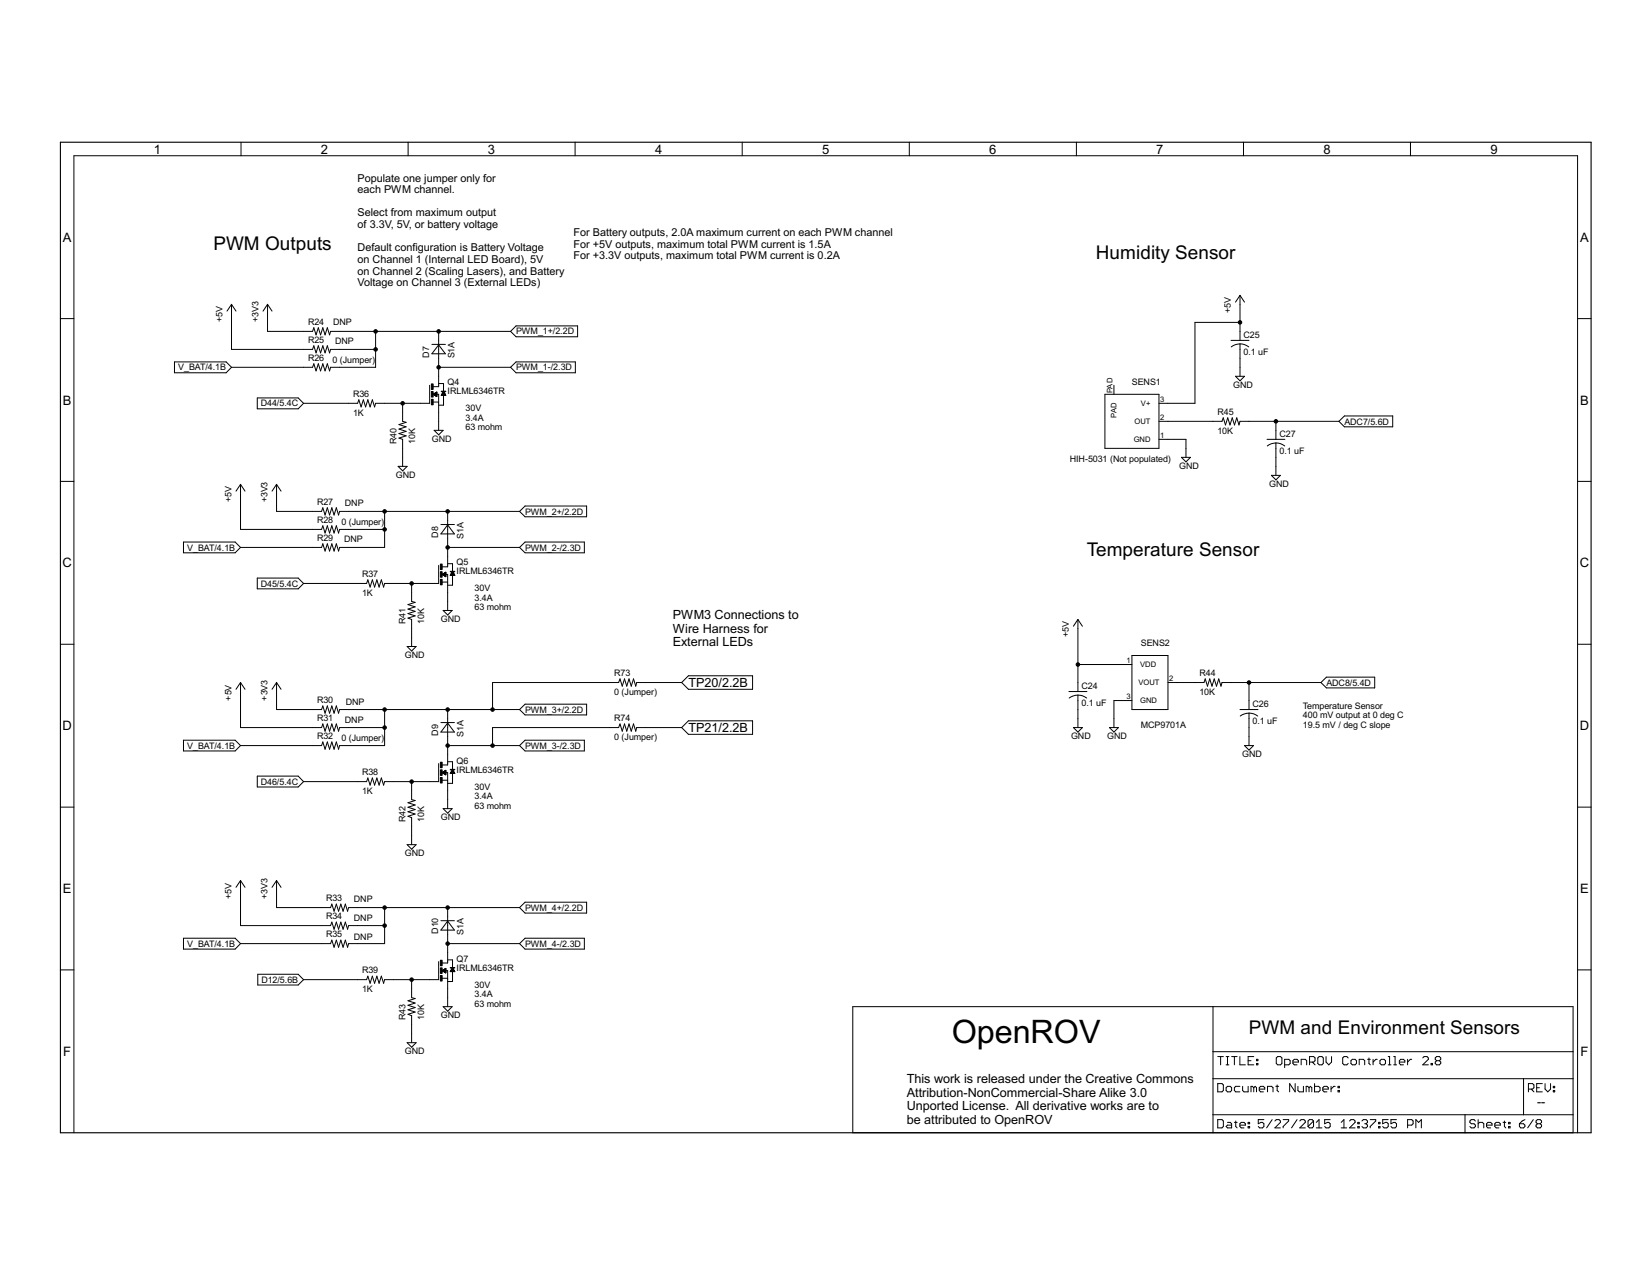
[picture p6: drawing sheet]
<svg xmlns="http://www.w3.org/2000/svg" width="279mm" height="216mm" viewBox="0 0 279 216" stroke-linecap="round" stroke-linejoin="round" font-family="sans-serif">
<g fill="none" stroke="#000" stroke-width=".17">
<path d="M40.8 24.1v2.3M69.1 24.1v2.3M97.3 24.1v2.3M125.6 24.1v2.3M153.9 24.1v2.3M182.2 24.1v2.3M210.4 24.1v2.3M238.7 24.1v2.3M10.2 53.9h2.3M39.2 51.5l.7 1.1M39.2 51.5l-.8 1.1M39.2 51.5v7.6h13.7l.2-.6 .4 1.2 .4-1.2 .4 1.2 .3-1.2 .4 1.2 .4-1.2 .4 1.2 .1-.6h7.7"/>
<path d="M45.3 51.5l.7 1.1M45.3 51.5l-.8 1.1M45.3 51.5v4.6h7.6l.2-.6 .4 1.2 .4-1.2 .4 1.2 .3-1.2 .4 1.2 .4-1.2 .4 1.2 .1-.6h30.5M63.6 56.1v6h-7.7l-.1 .7-.4-1.2-.4 1.2-.4-1.2-.3 1.2-.4-1.2-.4 1.2-.4-1.2-.2 .5h-13.7M73.1 58.3h2.3M74.2 56.1v9.3h-.9M74.2 58.4l1.2 1.5h-2.3zM87.3 55.1h10.4v1.9h-10.4l-.9-.9zM208.3 57.6h3.1M209.8 58.2a2.36 2.36 0 0 1 1.5 .5M209.8 58.2a2.36 2.36 0 0 0-1.4 .5M209.8 50v7.6"/>
<path d="M209.8 58.2v5.5M209.8 54.5h-7.6v13.7h-6.1M209.8 50l.8 1.1M209.8 50l-.7 1.1M267 53.9h2.3M29.5 61.2h8.8l.9 .9-.9 1h-8.8zM43.5 67.3h7l.9 .9-.9 1h-7zM67.4 78.9h1.5l-.8 .8zM68.1 68.2v3.1l.6 .2-1.2 .3 1.2 .4-1.2 .4 1.2 .4-1.2 .4 1.2 .3-1.2 .4 .6 .2v4.6M72.7 65.2v3h-9.1l-.2 .7-.4-1.3-.4 1.3-.3-1.3-.4 1.3-.4-1.3-.4 1.3-.4-1.3-.2 .6h-9.1M73.3 68h.9M73.3 66.7h.9v6.1"/>
<path d="M73.4 66.7h.5M73.4 66.8h.5M73.5 72.8h1.5l-.8 .8zM73.5 66.8h.4M73.5 66.6h.4M73.6 66.6h.3M73.6 66.9h.3M73.6 66.5h.3M73.7 67h.2M73.7 66.5h.2M73.8 66.4h.1M73.8 67h.1"/>
<path d="M73.8 67.1h.1M73.9 66.4h.1M73.9 66.3l-.6 .4M73.9 66.3v.8l-.6-.4M74.2 64.9h.9v1.4M74.2 62.1h12.2M74.7 66.9h.7M74.7 66.8h.7M74.8 66.7h.6M74.8 66.7h.5M74.8 66.6h.5M74.9 66.6h.3"/>
<path d="M74.9 66.5h.3M75 66.4h.2M75 66.4h.1M75 66.3h.1M75.1 66.9v1.7h-.9M75.1 66.3l.3 .6h-.7zM86.4 62.1l.9-.9h10.1v1.9h-10.1zM187 66.7h9.1v9.2h-9.1zM188.5 65.2v1.5M196.1 71.3h10.7l.2-.6 .4 1.2 .4-1.2 .4 1.2 .3-1.2 .4 1.2 .4-1.2 .4 1.2 .1-.6h16.8M196.1 74.3h4.6v3.1M199.9 77.4h1.6l-.8 .7z"/>
<path d="M209.1 63.7h1.5l-.8 .7zM214.4 74.3h3M215.9 75a2.36 2.36 0 0 1 1.5 .5M215.9 75a2.36 2.36 0 0 0-1.4 .5M215.9 71.3v3M215.9 75v5.4M226.6 71.3l.9-.9h8.2v1.8h-8.2zM10.2 81.4h2.3M31.1 91.7h8.7l.9 .9-.9 .9h-8.7zM40.7 82l.8 1.1M40.7 82l-.8 1.1M40.7 82v7.6h13.7l.2-.6 .4 1.2 .4-1.2 .4 1.2 .4-1.2 .3 1.2 .4-1.2 .4 1.2 .2-.6h7.6"/>
<path d="M43.5 97.8h7l.9 .9-.9 .9h-7zM46.8 82l.8 1.1M46.8 82l-.8 1.1M46.8 82v4.5h7.6l.2-.6 .4 1.2 .4-1.2 .4 1.2 .4-1.2 .3 1.2 .4-1.2 .4 1.2 .2-.6h30.4M65.1 86.5v6.1h-7.6l-.2 .6-.4-1.2-.4 1.2-.3-1.2-.4 1.2-.4-1.2-.4 1.2-.4-1.2-.2 .6h-13.7M69.7 98.7v3.1l.6 .1-1.3 .4 1.3 .4-1.3 .4 1.3 .3-1.3 .4 1.3 .4-1.3 .4 .7 .2v4.6M74.2 95.7v3h-9.1l-.2 .6-.4-1.2-.3 1.2-.4-1.2-.4 1.2-.4-1.2-.4 1.2-.3-1.2-.3 .6h-10.6M74.6 88.8h2.3M74.8 98.5h1M74.8 97.2l.6-.4v.8M74.8 97.2l.6 .4M74.8 97.2h1v6.1"/>
<path d="M74.9 97.2h.5M74.9 97.3h.5M75 97.1h.4M75 97.3h.4M75.1 97.3h.3M75.1 97h.3M75.2 97.4h.2M75.2 97h.2M75.2 96.9h.2M75.3 97.5h.1M75.3 96.9h.1M75.4 97.5h.1"/>
<path d="M75.4 96.9h.1M75.4 97.6h.1M75.8 86.5v9.4h-1M75.8 95.4h.8v1.3M75.8 88.8l1.1 1.5h-2.3zM75.8 92.6h12.1M76.2 97.3h.7M76.3 97.2h.6M76.3 97.1h.5M76.4 97.1h.4M76.4 97h.4M76.4 97h.3"/>
<path d="M76.5 96.9h.2M76.5 96.8h.1M76.6 96.8h.1M76.6 97.3v1.7h-.8M76.6 96.7l.4 .6h-.8zM87.9 86.5l1-.9h10.4v1.8h-10.4zM87.9 92.6l1-.9h10v1.8h-10zM215.2 80.4h1.5l-.8 .8zM267 81.4h2.3M10.2 109h2.3M40.7 115.5v7.6h13.7l.2-.6 .4 1.2 .4-1.2 .4 1.2 .4-1.2 .3 1.2 .4-1.2 .4 1.2 .2-.6h7.6M40.7 115.5l.8 1.1"/>
<path d="M40.7 115.5l-.8 1.1M46.8 115.5v4.6h7.6l.2-.7 .4 1.3 .4-1.3 .4 1.3 .4-1.3 .3 1.3 .4-1.3 .4 1.3 .2-.6h30.4M46.8 115.5l.8 1.1M46.8 115.5l-.8 1.1M68.9 109.4h1.5l-.7 .8zM75 103.3h1.5l-.7 .8zM115.4 115.5h-7.7l-.1 .6-.4-1.2-.4 1.2-.4-1.2-.3 1.2-.4-1.2-.4 1.2-.4-1.2-.2 .6h-21.3v4.6M116.5 114.3h10.9v2.3h-10.9l-1.1-1.1zM180.9 117h3M182.4 117.6a2.36 2.36 0 0 1 1.5 .5M182.4 117.6l-.8 .2-.7 .3M182.4 112.4h9.2"/>
<path d="M182.4 104.8v12.2M182.4 117.6v5.5M182.4 104.8l.8 1.2M182.4 104.8l-.7 1.2M191.6 118.5h-3.1v4.6M191.6 110.9h6.1v9.2h-6.1zM197.7 115.5h6.1l.2-.6 .3 1.2 .4-1.2 .4 1.2 .4-1.2 .4 1.2 .3-1.2 .4 1.2 .2-.6h16.7M211.4 115.5v4.6M223.5 115.5l1-.9h8.1v1.8h-8.1zM267 109h2.3M10.2 136.6h2.3M31.1 125.2h8.7l.9 1-.9 .9h-8.7z"/>
<path d="M43.5 131.3h7l.9 .9-.9 1h-7zM65.1 120.1v6.1h-7.6l-.2 .6-.4-1.3-.4 1.3-.3-1.3-.4 1.3-.4-1.3-.4 1.3-.4-1.3-.2 .7h-13.7M69.7 132.2v3.1l.6 .1-1.3 .4 1.3 .4-1.3 .4 1.3 .4-1.3 .4 1.3 .3-1.3 .4 .7 .2v4.6M74.2 129.2v3h-9.1l-.2 .6-.4-1.2-.3 1.2-.4-1.2-.4 1.2-.4-1.2-.4 1.2-.3-1.2-.3 .6h-10.6M74.6 122.3h2.3M74.8 132h1M74.8 130.7h1v6.1M74.9 130.7h.5M74.9 130.8h.5M75 130.8h.4M75 130.6h.4M75 136.8h1.5l-.7 .8z"/>
<path d="M75.1 130.9h.3M75.1 130.6h.3M75.1 130.5h.3M75.2 130.9h.2M75.2 130.5h.2M75.3 131h.1M75.3 130.5h.1M75.3 130.4h.1M75.4 131.1h.1M75.4 130.3h.1M75.4 130.3v.8l-.6-.4M75.4 130.3l-.6 .4"/>
<path d="M75.8 120.1v9.3h-1M75.8 128.9h.8v1.4M75.8 122.3l1.1 1.6h-2.3zM75.8 126.2h12.1M76.2 130.8h.7M76.3 130.8h.6M76.3 130.7h.6M76.3 130.7h.5M76.3 130.6h.5M76.4 130.6h.4M76.4 130.5h.4M76.4 130.5h.3"/>
<path d="M76.5 130.5h.2M76.5 130.4h.2M76.5 130.3h.1M76.6 130.3h.1M76.6 130.9v1.6h-.8M76.6 130.3l.4 .6h-.8zM87.9 120.1l1-1h10.4v1.9h-10.4zM87.9 126.2l1-1h10v1.9h-10zM115.4 123.1l1.1-1.1h10.9v2.2h-10.9zM115.4 123.1h-7.7l-.1 .6-.4-1.2-.4 1.2-.4-1.2-.3 1.2-.4-1.2-.4 1.2-.4-1.2-.2 .6h-21.3v3.1M181.7 123.1h1.5l-.8 .8zM187.7 123.1h1.6l-.8 .8z"/>
<path d="M209.8 120.1h3.1M210.6 126.2h1.5l-.7 .7zM211.4 120.6a2.36 2.36 0 0 1 1.5 .6M211.4 120.7l-.8 .1-.7 .4M211.4 120.7v5.5M267 136.6h2.3M31.1 158.7h8.7l.9 1-.9 .9h-8.7zM40.7 149v7.6h15.2l.3-.6 .3 1.2 .4-1.2 .4 1.2 .4-1.2 .4 1.2 .3-1.2 .4 1.2 .2-.6h6.1M40.7 149l.8 1.1M40.7 149l-.8 1.1M46.8 149v4.6h9.1l.3-.6 .3 1.2 .4-1.2 .4 1.2 .4-1.2 .4 1.2 .3-1.2 .4 1.2 .2-.6h28.9M46.8 149l.8 1.1"/>
<path d="M46.8 149l-.8 1.1M65.1 153.6v6.1h-6.1l-.2 .6-.4-1.2-.3 1.2-.4-1.2-.4 1.2-.4-1.2-.4 1.2-.3-1.2-.3 .6h-15.2M68.9 142.9h1.5l-.7 .8zM74.6 155.8h2.3M75.8 153.6v9.3h-1M75.8 155.9l1.1 1.5h-2.3zM75.8 159.7h12.1M87.9 153.6l1-.9h10.4v1.8h-10.4zM87.9 159.7l1-1h10v1.9h-10zM10.2 164.1h2.3M43.6 164.8h6.9l.9 1-.9 .9h-6.9zM68.9 176.4h1.5l-.7 .8z"/>
<path d="M69.7 165.8v3l.6 .2-1.3 .3 1.3 .4-1.3 .4 1.3 .4-1.3 .4 1.3 .3-1.3 .4 .7 .3v4.5M74.2 162.7v3.1h-9.1l-.2 .6-.4-1.2-.3 1.2-.4-1.2-.4 1.2-.4-1.2-.4 1.2-.3-1.2-.3 .6h-10.6M74.8 164.2h1v6.1M74.8 165.5h1M74.8 164.2l.6 .4M74.9 164.3h.5M74.9 164.2h.5M75 164.3h.4M75 170.3h1.5l-.7 .8zM75 164.4h.4M75 164.1h.4M75.1 164.1h.3"/>
<path d="M75.1 164.4h.3M75.2 164.4h.2M75.2 164h.2M75.2 164.5h.2M75.3 164h.1M75.3 164.5h.1M75.4 164.6h.1M75.4 163.9h.1M75.4 163.9v.7M75.4 163.9l-.6 .3M75.8 162.4h.8v1.4M76.2 164.4h.8"/>
<path d="M76.2 164.3h.7M76.3 164.3h.6M76.3 164.2h.6M76.3 164.2h.5M76.4 164.1h.4M76.4 164h.3M76.5 164h.2M76.5 163.9h.2M76.5 163.9h.1M76.6 163.8h.1M76.6 164.4v1.7h-.8M76.6 163.8l.4 .6h-.8z"/>
<path d="M144.3 170.3h121.9v21.4h-121.9zM205.3 170.3v21.4M205.3 177.9h60.9M206.1 178.8h.9M206.6 178.8v1.4M207.5 178.8h.5M207.7 178.8v1.4M208.4 178.8h1M208.9 178.8v1.4M209.8 178.8v1.4h1M211.2 179.5h.5M212.2 178.8h-1v1.4h1"/>
<path d="M212.6 179.9h.3v.3h-.3zM212.6 179.2h.3v.3h-.3zM216 179l.2-.2h.5l.2 .2v.9l-.2 .3h-.5l-.2-.3zM218.8 179.7h.9v-.2l-.2-.3h-.5l-.2 .3v.4l.2 .3h.5M221.6 179.7h.7l.2-.2v-.5l-.2-.2h-.7v1.4M222.1 179.7l.4 .5M223 179l.2-.2h.5l.2 .2v.9l-.2 .3h-.5l-.2-.3zM224.4 178.8v.9l.5 .5 .4-.5v-.9M228.2 179l-.3-.2h-.4l-.3 .2v.9l.3 .3h.4l.3-.3M228.6 179.5l.3-.3h.4l.3 .3v.4l-.3 .3h-.4l-.3-.3zM231.4 179.2h.5M231.7 179v.9l.2 .3"/>
<path d="M232.4 179.2v1M233.1 179.2h-.3l-.4 .5M233.8 179.2h.4l.3 .3v.4l-.3 .3h-.4l-.3-.3v-.4zM234.9 178.8h.3v1.4M235.9 178.8h.2v1.4M236.8 179.7h.9v-.2l-.2-.3h-.5l-.2 .3v.4l.2 .3h.5M238.2 179.2v1M238.9 179.2h-.2l-.5 .5M240.8 179l.2-.2h.5l.2 .2v.2l-.9 1h.9M242.2 179.9h.2v.3h-.2zM243.1 179.5l-.2-.3v-.2l.2-.2h.5l.2 .2v.2l-.2 .3M243.1 179.5l-.2 .2v.2l.2 .3h.5l.2-.3v-.2l-.2-.2"/>
<path d="M243.1 179.5h.5M267 164.1h2.3M12.5 191.7v-165.3h254.5v165.3M205.3 182.5h60.9M205.3 188.6h60.9M206.1 183.3h.7l.2 .3v.9l-.2 .2h-.7zM206.1 189.4h.7l.2 .3v.9l-.2 .2h-.7zM207.5 184l.2-.2h.5l.2 .2v.5l-.2 .2h-.5l-.2-.2zM207.5 180.2h.5M207.7 189.9h.5l.2 .2v.7h-.7l-.2-.2 .2-.2h.7M208.9 189.9h.5M209.1 189.7v.9l.3 .2"/>
<path d="M209.8 190.4h1v-.3l-.3-.2h-.4l-.3 .2v.5l.3 .2h.4M209.8 183.8h-.7l-.2 .2v.5l.2 .2h.7M210.3 183.8v.7l.2 .2h.7v-.9M211.2 190.6h.3v.2h-.3zM211.2 189.9h.3v.2h-.3zM212.2 184l-.3-.2h-.2v.9M212.2 184l.2-.2 .2 .2v.7M212.2 184v.7M213.1 184.3h.9v-.3l-.2-.2h-.5l-.2 .2v.5l.2 .2h.5M213.9 189.4h-1v.7l.5-.2h.3l.2 .2v.5l-.2 .2h-.5l-.3-.2M214.5 184.7v-.9h.7l.2 .2v.7M215.3 189.4l-.9 1.4"/>
<path d="M215.8 189.7l.2-.3h.5l.2 .3v.2l-.9 .9h.9M215.9 183.8h.5M216.1 183.6v.9l.3 .2M217.1 189.4h1v.3l-1 .9v.2M217.4 180.2h.7l.2-.3v-.4l-.2-.3h-.7v1.4M219.2 183.3v1.4l-1-1.4v1.4M219.5 189.4l-.9 1.4M219.6 183.8v.7l.3 .2h.7v-.9M220 189.7l.2-.3h.5l.2 .3v.2l-.9 .9h.9M220.2 180.2v-1h.7l.2 .3v.7M221.5 184l-.2-.2h-.3v.9M221.5 184v.7"/>
<path d="M221.5 184l.3-.2 .2 .2v.7M222.3 189.7v.9l-.2 .2h-.5l-.2-.2M222.3 189.7l-.2-.3h-.5l-.2 .3v.9M222.3 189.7l-.9 .9M222.5 183.3v1.4h.7l.2-.2v-.5l-.2-.2h-.7M222.8 190.8h.9M222.8 189.9l.4-.5v1.4M223.9 184.3h.9v-.3l-.2-.2h-.5l-.2 .2v.5l.2 .2h.5M225.1 189.4h-.9v.7l.4-.2h.3l.2 .2v.5l-.2 .2h-.5l-.2-.2M225.3 183.8v.9M226 183.8h-.3l-.4 .5M226.4 184.5h.3v.2h-.3z"/>
<path d="M226.4 183.8h.3v.2h-.3zM227 190.8h.9M227 189.9l.4-.5v1.4M228.4 189.7l.2-.3h.5l.2 .3v.2l-.9 .9h.9M229.8 190.6h.2v.2h-.2zM229.8 189.9h.2v.2h-.2zM230 180.2v-1h.7l.2 .3v.7M230.5 189.7l.2-.3h.5l.2 .3v.2l-.2 .2M230.9 190.1h.3M231.2 190.1l.2 .3v.2l-.2 .2h-.5l-.2-.2M231.9 189.4h.9v.3l-.9 .9v.2M233.3 190.6h.2v.2h-.2z"/>
<path d="M233.3 189.9h.2v.2h-.2zM234.9 189.4h-.9v.7l.5-.2h.2l.2 .2v.5l-.2 .2h-.5l-.2-.2M234.9 180.2h.5M235.9 180.2h.4M236.3 189.4h-.9v.7l.5-.2h.2l.2 .2v.5l-.2 .2h-.5l-.2-.2M238.2 190.4h.7l.2-.3v-.4l-.2-.3h-.7v1.4M239.6 190.8v-1.4l.5 .5 .4-.5v1.4M247.9 188.6v3.1M249.7 189.7l-.3-.3h-.4l-.2 .3v.2l.2 .2h.4l.3 .3v.2l-.3 .2h-.4l-.2-.2M250.1 190.1l.3-.2h.5l.2 .2v.7M250.1 189.4v1.4M251.6 190.4h.9v-.3l-.2-.2h-.5l-.2 .2v.5l.2 .2h.5"/>
<path d="M253 190.4h.9v-.3l-.2-.2h-.5l-.2 .2v.5l.2 .2h.5M254.4 189.9h.4M254.6 189.7v.9l.2 .2M255.3 190.6h.2v.2h-.2zM255.3 189.9h.2v.2h-.2zM257.1 190.1h.7l.3 .3v.2l-.3 .2h-.4l-.3-.2zM257.8 182.5v6.1M258.1 189.4l-.5 .3-.5 .4M258.7 184.3h.7l.2-.3v-.4l-.2-.3h-.7v1.4M259.1 184.3l.5 .4M259.5 189.4l-1 1.4M260.1 184h.4"/>
<path d="M260.2 190.1l-.3 .3v.2l.3 .2h.4l.3-.2v-.2l-.3-.3M260.2 190.1l-.3-.2v-.2l.3-.3h.4l.3 .3v.2l-.3 .2M260.2 190.1h.4M261 183.3h-.9v1.4h.9M261.5 183.3v1l.4 .4 .5-.4v-1M262.9 184.5h.2v.2h-.2zM262.9 183.8h.2v.2h-.2z"/>
</g>
<path d="M10.2 24.1h259.1v167.6h-259.1z" fill="none" stroke="#000" stroke-width=".19"/>
<g fill="#000" stroke="#000" stroke-width=".17">
<path d="M73 65h.3v.9h-.3zM73 66.3h.3v.9h-.3zM73 67.6h.3v.9h-.3zM74.7 66.2l.7 .1zM74.5 95.4h.3v1h-.3zM74.5 96.7h.3v1h-.3zM74.5 98h.3v1h-.3zM76.2 96.7l.8 .1zM74.5 129h.3v.9h-.3zM74.5 130.3h.3v.9h-.3zM74.5 131.6h.3v.9h-.3zM76.2 130.2l.8 .1z"/>
<path d="M74.5 162.5h.3v.9h-.3zM74.5 163.8h.3v.9h-.3zM74.5 165.1h.3v.9h-.3zM76.2 163.7l.8 .1z"/>
</g>
<g fill="#000" stroke="#000" stroke-width=".17">
<circle cx="63.6" cy="59.1" r=".3"/>
<circle cx="63.6" cy="56.1" r=".3"/>
<circle cx="74.2" cy="56.1" r=".3"/>
<circle cx="209.8" cy="54.5" r=".3"/>
<circle cx="68.1" cy="68.2" r=".3"/>
<circle cx="74.2" cy="62.1" r=".3"/>
<circle cx="215.9" cy="71.3" r=".3"/>
<circle cx="65.1" cy="89.6" r=".3"/>
<circle cx="65.1" cy="86.5" r=".3"/>
<circle cx="69.7" cy="98.7" r=".3"/>
<circle cx="75.8" cy="92.6" r=".3"/>
<circle cx="75.8" cy="86.5" r=".3"/>
<circle cx="182.4" cy="112.4" r=".3"/>
<circle cx="211.4" cy="115.5" r=".3"/>
<circle cx="65.1" cy="120.1" r=".3"/>
<circle cx="65.1" cy="123.1" r=".3"/>
<circle cx="69.7" cy="132.2" r=".3"/>
<circle cx="75.8" cy="126.2" r=".3"/>
<circle cx="75.8" cy="120.1" r=".3"/>
<circle cx="83.4" cy="120.1" r=".3"/>
<circle cx="83.4" cy="126.2" r=".3"/>
<circle cx="65.1" cy="153.6" r=".3"/>
<circle cx="65.1" cy="156.6" r=".3"/>
<circle cx="75.8" cy="153.6" r=".3"/>
<circle cx="75.8" cy="159.7" r=".3"/>
<circle cx="69.7" cy="165.8" r=".3"/>
</g>
<text font-size="6.1" x="161.1" y="176.4">OpenROV</text>
<g font-size="3.6">
<text x="36.1" y="42.3">PWM Outputs</text>
<text x="185.5" y="43.9">Humidity Sensor</text>
<text x="183.9" y="94.2">Temperature Sensor</text>
<text x="211.4" y="174.9">PWM and Environment Sensors</text>
</g>
<g font-size="2.5">
<text x="26" y="26">1</text>
<text x="54.3" y="26">2</text>
<text x="82.6" y="26">3</text>
<text x="110.9" y="26">4</text>
<text x="139.1" y="26">5</text>
<text x="167.4" y="26">6</text>
<text x="195.7" y="26">7</text>
<text x="224" y="26">8</text>
<text x="252.2" y="26">9</text>
<text x="10.6" y="40.9">A</text>
<text x="267.4" y="40.9">A</text>
<text x="10.6" y="68.5">B</text>
<text x="267.4" y="68.5">B</text>
<text x="10.6" y="96">C</text>
<text x="267.3" y="96">C</text>
<text x="10.6" y="123.6">D</text>
<text x="267.3" y="123.6">D</text>
<text x="10.6" y="151.1">E</text>
<text x="267.4" y="151.1">E</text>
<text x="10.7" y="178.7">F</text>
<text x="267.4" y="178.7">F</text>
</g>
<g font-size="2.4">
<text x="113.8" y="104.8">PWM3 Connections to</text>
<text x="113.8" y="107.1">Wire Harness for</text>
<text x="113.8" y="109.4">External LEDs</text>
<text x="116.5" y="116.2">TP20/2.2B</text>
<text x="116.5" y="123.9">TP21/2.2B</text>
<text x="153.5" y="183.3">This work is released under the Creative Commons</text>
<text x="153.5" y="185.6">Attribution-NonCommercial-Share Alike 3.0</text>
<text x="153.5" y="187.9">Unported License. All derivative works are to</text>
<text x="153.5" y="190.1">be attributed to OpenROV</text>
<text x="260.1" y="187.1">--</text>
</g>
<g font-size="2.1">
<text x="60.5" y="30.7">Populate one jumper only for</text>
<text x="60.5" y="32.7">each PWM channel.</text>
<text x="60.5" y="36.6">Select from maximum output</text>
<text x="60.5" y="38.6">of 3.3V, 5V, or battery voltage</text>
<text x="97.1" y="39.9">For Battery outputs, 2.0A maximum current on each PWM channel</text>
<text x="97.1" y="41.9">For +5V outputs, maximum total PWM current is 1.5A</text>
<text x="60.5" y="42.5">Default configuration is Battery Voltage</text>
<text x="60.5" y="44.5">on Channel 1 (Internal LED Board), 5V</text>
<text x="60.5" y="46.5">on Channel 2 (Scaling Lasers), and Battery</text>
<text x="97.1" y="43.9">For +3.3V outputs, maximum total PWM current is 0.2A</text>
<text x="60.5" y="48.4">Voltage on Channel 3 (External LEDs)</text>
</g>
<g font-size="1.7">
<text x="208.3" y="53" transform="rotate(-90 208.3 53)">+5V</text>
<text x="37.7" y="54.5" transform="rotate(-90 37.7 54.5)">+5V</text>
<text x="43.7" y="54.5" transform="rotate(-90 43.7 54.5)">+3V3</text>
<text x="52.1" y="58.1">R25</text>
<text x="52.1" y="55">R24</text>
<text x="56.4" y="55">DNP</text>
<text x="56.7" y="58.2">DNP</text>
<text x="87.3" y="56.6">PWM_1+/2.2D</text>
<text x="210.4" y="57.2">C25</text>
<text x="30.2" y="62.7">V_BAT/4.1B</text>
<text x="52.1" y="61.1">R26</text>
<text x="56.2" y="61.4">0 (Jumper)</text>
<text x="72.6" y="60.5" transform="rotate(-90 72.6 60.5)">D7</text>
<text x="75.7" y="65.2">Q4</text>
<text x="76.9" y="60.6" transform="rotate(-90 76.9 60.6)">S1A</text>
<text x="87.3" y="62.7">PWM_1-/2.3D</text>
<text x="191.6" y="65.2">SENS1</text>
<text x="208.7" y="65.6">GND</text>
<text x="210.4" y="60.1">0.1 uF</text>
<text x="44.1" y="68.8">D44/5.4C</text>
<text x="59.7" y="70.4">1K</text>
<text x="59.7" y="67.2">R36</text>
<text x="75.7" y="66.7">IRLML6346TR</text>
<text x="78.8" y="69.6">30V</text>
<text x="78.8" y="71.2">3.4A</text>
<text x="206" y="70.2">R45</text>
<text x="227.5" y="71.8">ADC7/5.6D</text>
<text x="67.1" y="75.1" transform="rotate(-90 67.1 75.1)">R40</text>
<text x="70.3" y="75.1" transform="rotate(-90 70.3 75.1)">10K</text>
<text x="73.1" y="74.7">GND</text>
<text x="78.8" y="72.8">63 mohm</text>
<text x="206" y="73.4">10K</text>
<text x="216.5" y="76.9">0.1 uF</text>
<text x="216.5" y="74">C27</text>
<text x="67" y="80.8">GND</text>
<text x="181" y="78.2">HIH-5031 (Not populated)</text>
<text x="199.6" y="79.3">GND</text>
<text x="214.8" y="82.3">GND</text>
<text x="39.2" y="85" transform="rotate(-90 39.2 85)">+5V</text>
<text x="45.3" y="85" transform="rotate(-90 45.3 85)">+3V3</text>
<text x="53.7" y="88.5">R28</text>
<text x="53.7" y="85.5">R27</text>
<text x="57.8" y="88.8">0 (Jumper)</text>
<text x="58.4" y="85.6">DNP</text>
<text x="88.8" y="87.1">PWM_2+/2.2D</text>
<text x="31.7" y="93.2">V_BAT/4.1B</text>
<text x="53.7" y="91.6">R29</text>
<text x="58.2" y="91.7">DNP</text>
<text x="74.2" y="91" transform="rotate(-90 74.2 91)">D8</text>
<text x="77.3" y="95.7">Q5</text>
<text x="78.4" y="91.1" transform="rotate(-90 78.4 91.1)">S1A</text>
<text x="88.8" y="93.2">PWM_2-/2.3D</text>
<text x="44.1" y="99.2">D45/5.4C</text>
<text x="61.3" y="100.9">1K</text>
<text x="61.3" y="97.7">R37</text>
<text x="77.3" y="97.2">IRLML6346TR</text>
<text x="80.3" y="100.1">30V</text>
<text x="80.3" y="101.7">3.4A</text>
<text x="68.6" y="105.6" transform="rotate(-90 68.6 105.6)">R41</text>
<text x="71.8" y="105.6" transform="rotate(-90 71.8 105.6)">10K</text>
<text x="74.6" y="105.2">GND</text>
<text x="80.3" y="103.3">63 mohm</text>
<text x="180.9" y="107.9" transform="rotate(-90 180.9 107.9)">+5V</text>
<text x="68.5" y="111.3">GND</text>
<text x="193.1" y="109.4">SENS2</text>
<text x="39.2" y="118.5" transform="rotate(-90 39.2 118.5)">+5V</text>
<text x="45.3" y="118.5" transform="rotate(-90 45.3 118.5)">+3V3</text>
<text x="53.7" y="119">R30</text>
<text x="58.5" y="119.3">DNP</text>
<text x="103.9" y="117.6">0 (Jumper)</text>
<text x="103.9" y="114.4">R73</text>
<text x="183" y="119.5">0.1 uF</text>
<text x="183" y="116.6">C24</text>
<text x="203" y="117.6">10K</text>
<text x="203" y="114.4">R44</text>
<text x="212" y="119.7">C26</text>
<text x="220.5" y="119.9">Temperature Sensor</text>
<text x="224.5" y="116">ADC8/5.4D</text>
<text x="53.7" y="125.1">R32</text>
<text x="53.7" y="122">R31</text>
<text x="57.8" y="125.4">0 (Jumper)</text>
<text x="58.4" y="122.3">DNP</text>
<text x="74.2" y="124.5" transform="rotate(-90 74.2 124.5)">D9</text>
<text x="78.4" y="124.6" transform="rotate(-90 78.4 124.6)">S1A</text>
<text x="88.8" y="120.6">PWM_3+/2.2D</text>
<text x="103.9" y="125.2">0 (Jumper)</text>
<text x="103.9" y="122">R74</text>
<text x="181.3" y="125">GND</text>
<text x="187.4" y="125">GND</text>
<text x="193.1" y="123.1">MCP9701A</text>
<text x="212" y="122.6">0.1 uF</text>
<text x="220.5" y="121.5">400 mV output at 0 deg C</text>
<text x="220.5" y="123.1">19.5 mV / deg C slope</text>
<text x="31.7" y="126.7">V_BAT/4.1B</text>
<text x="61.3" y="131.2">R38</text>
<text x="77.3" y="130.7">IRLML6346TR</text>
<text x="77.3" y="129.2">Q6</text>
<text x="88.8" y="126.7">PWM_3-/2.3D</text>
<text x="210.2" y="128.1">GND</text>
<text x="44.1" y="132.8">D46/5.4C</text>
<text x="61.3" y="134.4">1K</text>
<text x="80.3" y="133.6">30V</text>
<text x="80.3" y="135.2">3.4A</text>
<text x="80.3" y="136.8">63 mohm</text>
<text x="68.6" y="139.1" transform="rotate(-90 68.6 139.1)">R42</text>
<text x="71.8" y="139.1" transform="rotate(-90 71.8 139.1)">10K</text>
<text x="74.6" y="138.7">GND</text>
<text x="68.5" y="144.8">GND</text>
<text x="39.2" y="152" transform="rotate(-90 39.2 152)">+5V</text>
<text x="45.3" y="152" transform="rotate(-90 45.3 152)">+3V3</text>
<text x="55.2" y="155.6">R34</text>
<text x="55.2" y="152.5">R33</text>
<text x="59.9" y="155.9">DNP</text>
<text x="59.9" y="152.7">DNP</text>
<text x="88.8" y="154.1">PWM_4+/2.2D</text>
<text x="31.7" y="160.2">V_BAT/4.1B</text>
<text x="55.2" y="158.6">R35</text>
<text x="59.9" y="159.1">DNP</text>
<text x="74.2" y="158" transform="rotate(-90 74.2 158)">D10</text>
<text x="78.4" y="158.2" transform="rotate(-90 78.4 158.2)">S1A</text>
<text x="88.8" y="160.2">PWM_4-/2.3D</text>
<text x="44.2" y="166.3">D12/5.6B</text>
<text x="61.3" y="167.9">1K</text>
<text x="61.3" y="164.7">R39</text>
<text x="77.3" y="164.2">IRLML6346TR</text>
<text x="77.3" y="162.7">Q7</text>
<text x="80.3" y="167.1">30V</text>
<text x="68.6" y="172.6" transform="rotate(-90 68.6 172.6)">R43</text>
<text x="71.8" y="172.6" transform="rotate(-90 71.8 172.6)">10K</text>
<text x="74.6" y="172.2">GND</text>
<text x="80.3" y="168.7">3.4A</text>
<text x="80.3" y="170.3">63 mohm</text>
<text x="68.5" y="178.3">GND</text>
</g>
<g font-size="1.4">
<text x="188.3" y="66.5" transform="rotate(-90 188.3 66.5)">PAD</text>
<text x="189" y="70.7" transform="rotate(-90 189 70.7)">PAD</text>
<text x="192" y="71.8">OUT</text>
<text x="193.1" y="68.7">V+</text>
<text x="196.3" y="71.1">2</text>
<text x="196.3" y="68">3</text>
<text x="191.9" y="74.8">GND</text>
<text x="196.3" y="74.1">1</text>
<text x="190.6" y="112.2">1</text>
<text x="193" y="112.9">VDD</text>
<text x="190.6" y="118.3">3</text>
<text x="192.6" y="115.9">VOUT</text>
<text x="193" y="119">GND</text>
<text x="197.9" y="115.3">2</text>
</g>
</svg>
